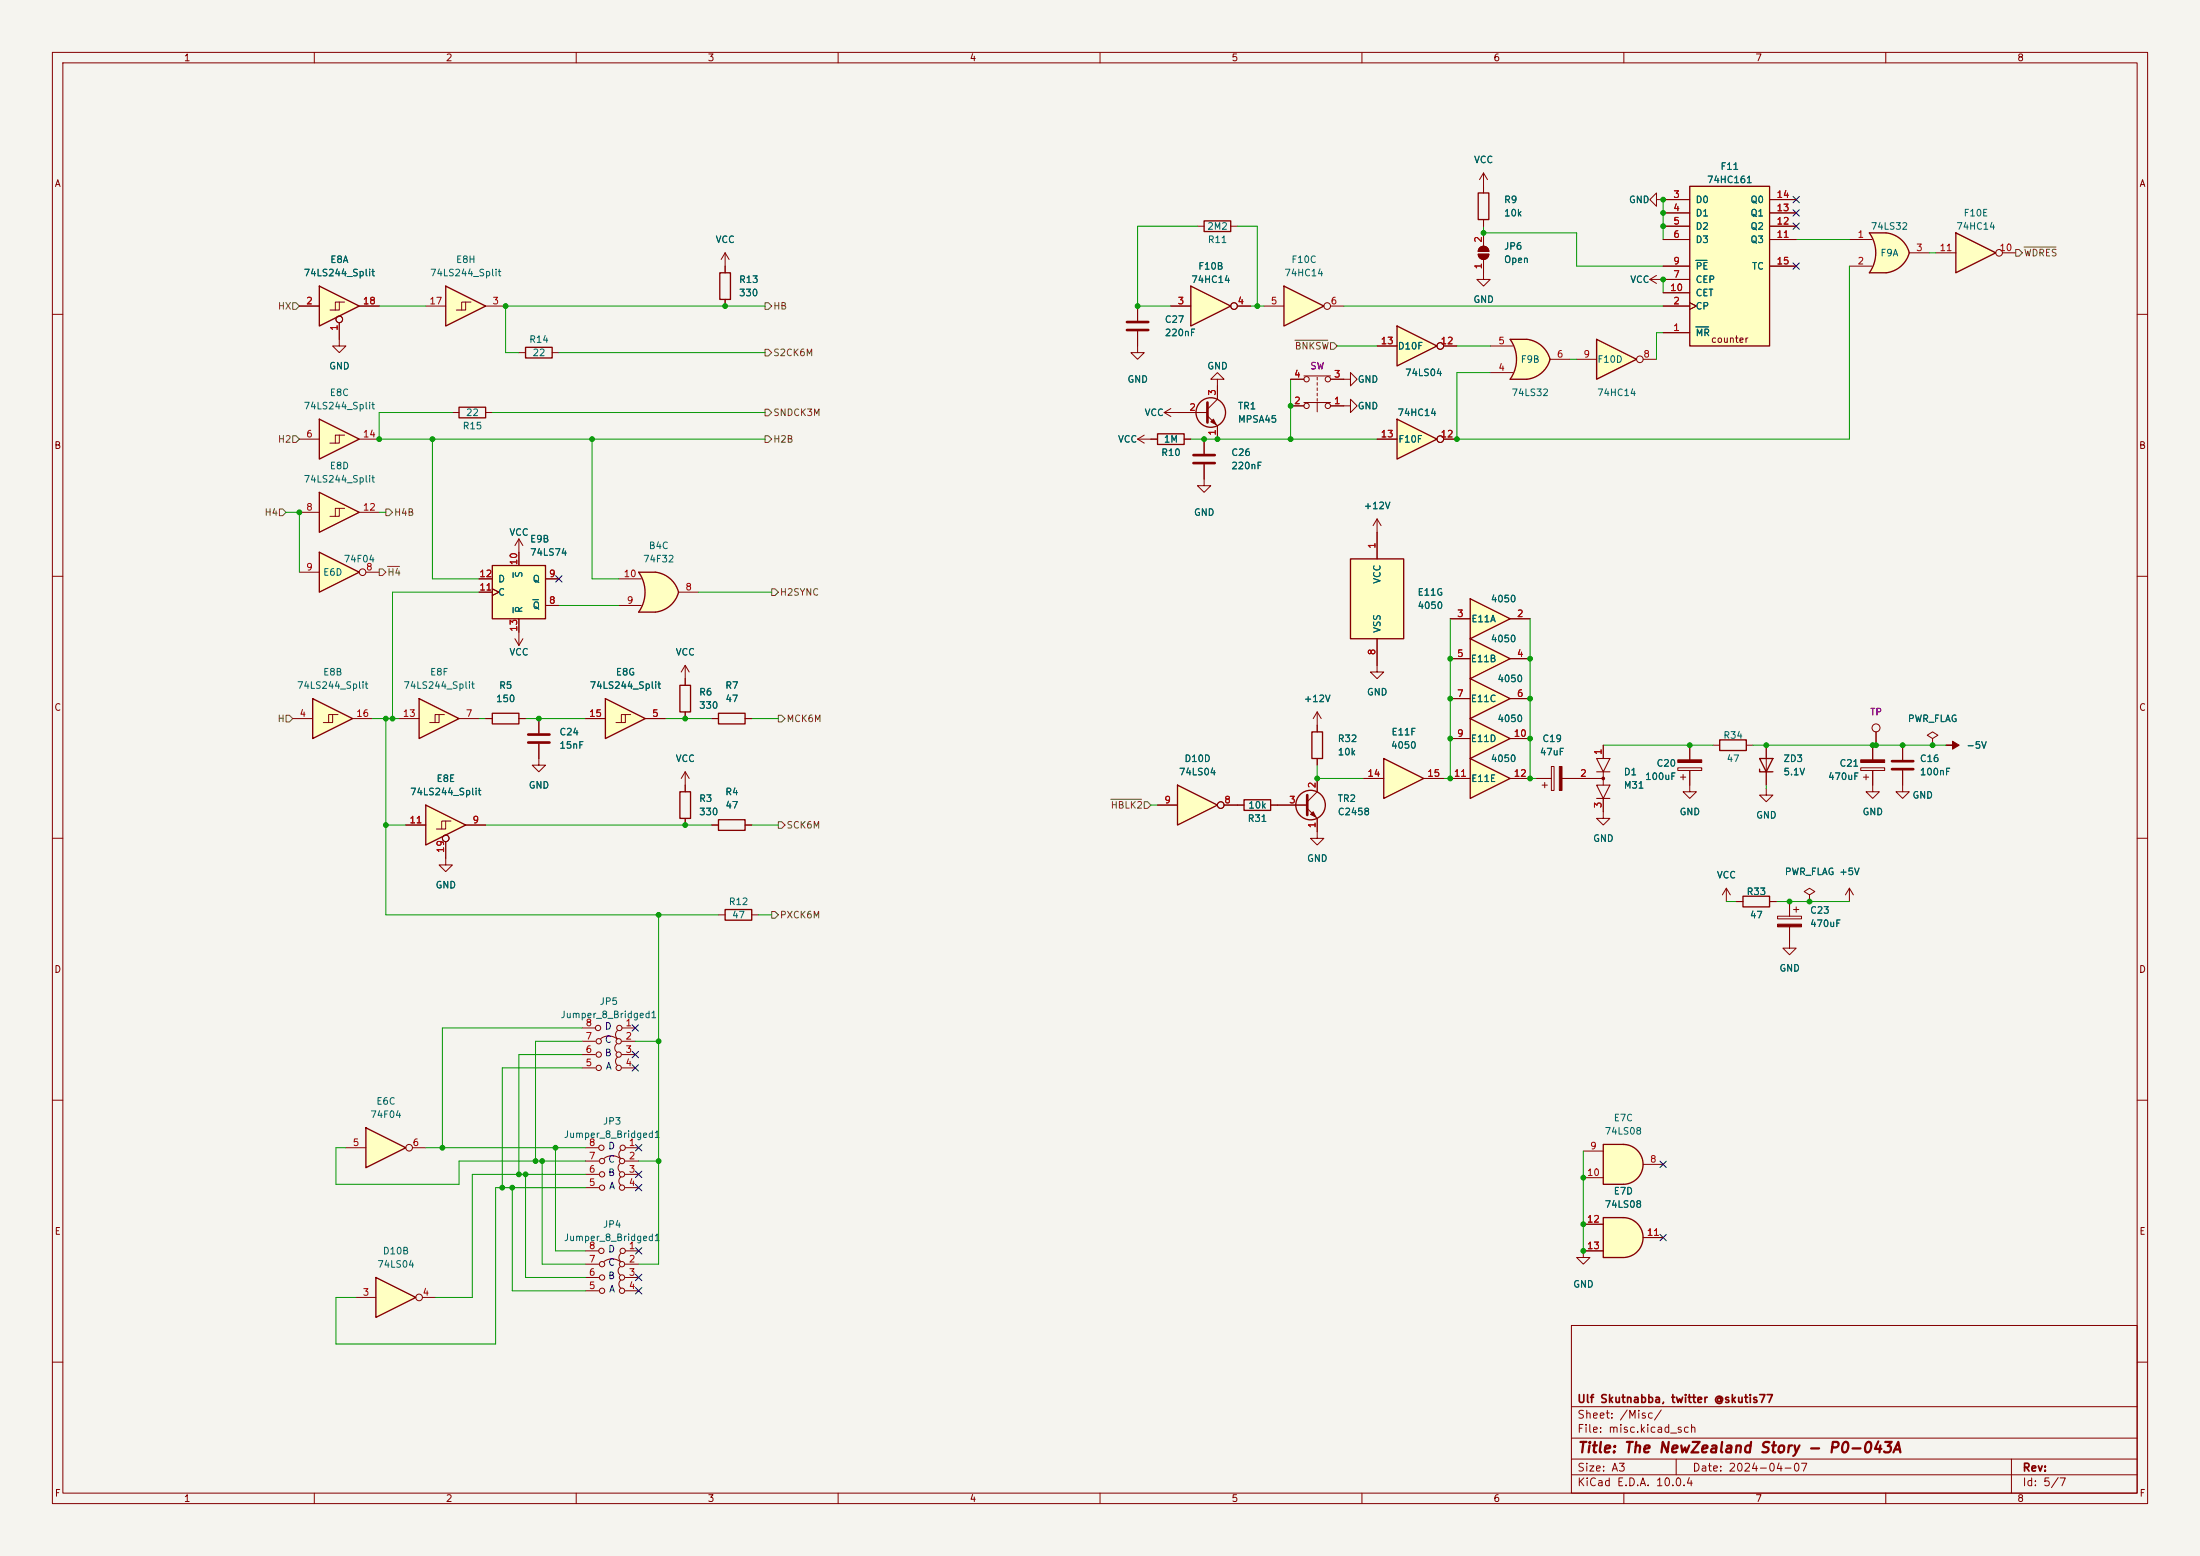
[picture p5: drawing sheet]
<svg xmlns="http://www.w3.org/2000/svg" width="420mm" height="297mm" viewBox="0 0 420 297" stroke-linecap="round" stroke-linejoin="round" font-family="sans-serif">
<path d="M0 0h420v297h-420z" fill="#f5f4ef" stroke="#f5f4ef" stroke-width=".19"/>
<g fill="none" stroke="#840000" stroke-width=".19">
<path d="M10 10h400v277h-400zM12 12h396v273h-396zM60 10v2M110 10v2M160 10v2M210 10v2M260 10v2M310 10v2M360 10v2M10 60h2M408 60h2M10 110h2"/>
<path d="M408 110h2M10 160h2M408 160h2M10 210h2M408 210h2M300 253h108v32h-108zM10 260h2M300 278.5h108M300 274.5h108M300 268.5h108M320 278.5v3M384 278.5v6.5"/>
<path d="M408 260h2M60 285v2M110 285v2M160 285v2M210 285v2M260 285v2M300 281.5h108M310 285v2M360 285v2"/>
</g>
<path d="M309.9 218.4a3.8 3.8 0 0 1 3.8 3.8 3.8 3.8 0 0 1-3.8 3.9z" fill="#ffffc2" stroke="#ffffc2" stroke-width=".19"/>
<path d="M306.1 218.4h3.8v7.7h-3.8z" fill="#ffffc2"/>
<path d="M332.7 171.1h5.1v2h-5.1zM306.1 218.4h3.8a3.8 3.8 0 0 1 3.8 3.8 3.8 3.8 0 0 1-3.8 3.9h-3.8z" fill="none" stroke="#840000" stroke-width=".25"/>
<path d="M331.5 172.1h1.2M337.8 172.1h1.3M302.3 219.7h3.8M302.3 224.8h3.8M313.7 222.2h3.8" fill="none" stroke="#840000" stroke-width=".19"/>
<path d="M280.7 144.8l7.6 3.8-7.6 3.8z" fill="#ffffc2"/>
<path d="M280.7 144.8l7.6 3.8-7.6 3.8z" fill="none" stroke="#840000" stroke-width=".25"/>
<g fill="none" stroke="#840000" stroke-width=".19">
<path d="M276.9 148.6h3.8M288.3 148.6h3.8M111.8 219.1h2.5M118.5 219.6a.98 .98 0 0 0 0 1.5M119.4 219.1h2.5M111.8 221.6h2.5M111.8 224.2h2.5M111.8 226.7h2.5M115.3 221.1a2.54 2.54 0 0 1 3.1 0M118.4 222.1a.98 .98 0 0 0 0 1.6M118.5 224.7a.98 .98 0 0 0 0 1.5M119.4 221.6h2.5"/>
<path d="M119.4 224.2h2.5M119.4 226.7h2.5"/>
<circle cx="114.8" cy="219.1" r=".51"/>
<circle cx="118.9" cy="219.1" r=".51"/>
<circle cx="114.9" cy="224.2" r=".51"/>
<circle cx="114.9" cy="226.7" r=".51"/>
<circle cx="114.9" cy="221.6" r=".51"/>
<circle cx="118.7" cy="221.6" r=".51"/>
<circle cx="118.7" cy="224.2" r=".51"/>
<circle cx="118.7" cy="226.7" r=".51"/>
</g>
<path d="M264.2 144.8l7.6 3.8-7.6 3.8z" fill="#ffffc2"/>
<path d="M250.4 139.7h2.1v5.1h-2.1zM264.2 144.8l7.6 3.8-7.6 3.8z" fill="none" stroke="#840000" stroke-width=".25"/>
<path d="M251.5 135.9l-.8 1.3M251.5 135.9l.7 1.3M251.5 135.9v3.8M262.9 127v1.3h1.3l-1.3 1.2-1.3-1.2h1.3M251.5 144.8v1.3M260.3 148.6h3.9M271.8 148.6h3.8" fill="none" stroke="#840000" stroke-width=".19"/>
<path d="M71.8 243.8l7.6 3.8-7.6 3.9z" fill="#ffffc2"/>
<path d="M71.8 243.8l7.6 3.8-7.6 3.9z" fill="none" stroke="#840000" stroke-width=".25"/>
<g fill="none" stroke="#840000" stroke-width=".19">
<path d="M67.9 247.6h3.9M80.6 247.6h2.6"/>
<circle cx="80" cy="247.6" r=".63"/>
</g>
<path d="M69.8 215.3l7.7 3.8-7.7 3.8z" fill="#ffffc2"/>
<path d="M69.8 215.3l7.7 3.8-7.7 3.8z" fill="none" stroke="#840000" stroke-width=".25"/>
<g fill="none" stroke="#840000" stroke-width=".19">
<path d="M66 219.1h3.8M78.7 219.1h2.6"/>
<circle cx="78.1" cy="219.1" r=".63"/>
</g>
<path d="M257.8 106.7h10.2v15.2h-10.2z" fill="#ffffc2"/>
<path d="M257.8 106.7h10.2v15.2h-10.2z" fill="none" stroke="#840000" stroke-width=".25"/>
<path d="M262.9 99.1v7.6M262.9 99.1l-.8 1.2M262.9 99.1l.8 1.2M262.9 121.9v5.1" fill="none" stroke="#840000" stroke-width=".19"/>
<path d="M280.7 114.3l7.6 3.8-7.6 3.8z" fill="#ffffc2"/>
<path d="M280.7 114.3l7.6 3.8-7.6 3.8z" fill="none" stroke="#840000" stroke-width=".25"/>
<path d="M276.9 118.1h3.8M288.3 118.1h3.8" fill="none" stroke="#840000" stroke-width=".19"/>
<path d="M280.7 121.9l7.6 3.8-7.6 3.8z" fill="#ffffc2"/>
<path d="M280.7 121.9l7.6 3.8-7.6 3.8z" fill="none" stroke="#840000" stroke-width=".25"/>
<g fill="none" stroke="#840000" stroke-width=".19">
<path d="M276.9 125.7h3.8M288.3 125.7h3.8M111.8 238.8h2.5M118.5 239.3a.98 .98 0 0 0 0 1.5M119.4 238.8h2.5M111.8 241.3h2.5M111.8 243.8h2.5M111.8 246.4h2.5M115.3 240.8a2.54 2.54 0 0 1 3.1 0M118.4 241.8a.98 .98 0 0 0 0 1.5M118.5 244.3a.98 .98 0 0 0 0 1.6M119.4 241.3h2.5"/>
<path d="M119.4 243.8h2.5M119.4 246.4h2.5"/>
<circle cx="114.8" cy="238.8" r=".51"/>
<circle cx="118.9" cy="238.8" r=".51"/>
<circle cx="114.9" cy="241.3" r=".51"/>
<circle cx="114.9" cy="246.4" r=".51"/>
<circle cx="114.9" cy="243.8" r=".51"/>
<circle cx="118.7" cy="246.4" r=".51"/>
<circle cx="118.7" cy="241.3" r=".51"/>
<circle cx="118.7" cy="243.8" r=".51"/>
</g>
<path d="M94 108h10.1v10.1h-10.1z" fill="#ffffc2"/>
<g fill="none" stroke="#840000" stroke-width=".25">
<path d="M94 108h10.1v10.1h-10.1z"/>
<circle cx="250.2" cy="153.7" r="2.82"/>
</g>
<path d="M91.4 110.5h2.6M91.4 113h2.6M94 112.4l1.2 .6-1.2 .7M99.1 105.4v2.6M99.1 118.1v5.1M104.1 115.6h2.6M104.1 110.5h2.6M98.3 121.9l.8 1.3M99.8 121.9l-.7 1.3M243.8 153.7h5.8M249.6 154.3l1.9 1.9v3.8h1.2l-1.2 1.3-1.3-1.3h1.3M251.5 148.6v2.5l-1.9 1.9" fill="none" stroke="#840000" stroke-width=".19"/>
<path d="M98 109.3v1M98 116v1M101.7 114.5h1.1" fill="none" stroke="#006464" stroke-width=".19"/>
<path d="M249.6 151.8v3.8" fill="none" stroke="#840000" stroke-width=".51"/>
<path d="M250.2 155.4l.5-.5 .5 1.1z" fill="#840000" stroke="#840000" stroke-width=".19"/>
<path d="M121.9 116.8h3.2M121.9 109.2h3.2" fill="none" stroke="#ffffc2" stroke-width=".19"/>
<g fill="#ffffc2" stroke="#ffffc2" stroke-width=".19">
<path d="M125.1 109.2a5.2 5.2 0 0 1 4.4 3.8l-5 1.4z"/>
<path d="M124.6 111.7l4.9 1.3a5.1 5.1 0 0 1-4.4 3.8z"/>
</g>
<path d="M121.9 109.2h3.2v7.6h-3.2a6.6 6.6 0 0 0 0-7.6z" fill="#ffffc2"/>
<path d="M125.1 109.2h-3.2a6.6 6.6 0 0 1 0 7.6h3.2M125.1 109.2a5.2 5.2 0 0 1 4.4 3.8 5.1 5.1 0 0 1-4.4 3.8" fill="none" stroke="#840000" stroke-width=".25"/>
<path d="M118.1 115.6h4.3M118.1 110.5h4.3M129.5 113h3.8" fill="none" stroke="#840000" stroke-width=".19"/>
<path d="M280.7 137.2l7.6 3.8-7.6 3.8z" fill="#ffffc2"/>
<path d="M280.7 137.2l7.6 3.8-7.6 3.8z" fill="none" stroke="#840000" stroke-width=".25"/>
<path d="M276.9 141h3.8M288.3 141h3.8" fill="none" stroke="#840000" stroke-width=".19"/>
<path d="M280.7 129.5l7.6 3.9-7.6 3.8z" fill="#ffffc2"/>
<path d="M129.8 130.8h2v5.1h-2zM137.2 136.1h5v2.1h-5zM280.7 129.5l7.6 3.9-7.6 3.8z" fill="none" stroke="#840000" stroke-width=".25"/>
<path d="M130.8 127l-.8 1.3M130.8 127l.8 1.3M130.8 127v3.8M130.8 135.9v1.3M135.9 137.2h1.3M142.2 137.2h1.3M276.9 133.4h3.8M288.3 133.4h3.8" fill="none" stroke="#840000" stroke-width=".19"/>
<path d="M356.9 44.5h3.1M356.9 52.1h3.1" fill="none" stroke="#ffffc2" stroke-width=".19"/>
<g fill="#ffffc2" stroke="#ffffc2" stroke-width=".19">
<path d="M359.5 46.9l5 1.4a5.2 5.2 0 0 1-4.4 3.8z"/>
<path d="M360.1 44.5a5.1 5.1 0 0 1 4.4 3.8l-5 1.3z"/>
</g>
<path d="M356.9 44.5h3.1v7.6h-3.1a6.7 6.7 0 0 0 0-7.6z" fill="#ffffc2"/>
<path d="M360 44.5h-3.1a6.6 6.6 0 0 1 0 7.6h3.1M360.1 44.5a5.1 5.1 0 0 1 4.4 3.8 5.2 5.2 0 0 1-4.4 3.8" fill="none" stroke="#840000" stroke-width=".25"/>
<path d="M353.1 45.7h4.3M353.1 50.8h4.3M364.5 48.3h3.8" fill="none" stroke="#840000" stroke-width=".19"/>
<path d="M288.3 72.4h3.2M288.3 64.8h3.2" fill="none" stroke="#ffffc2" stroke-width=".19"/>
<g fill="#ffffc2" stroke="#ffffc2" stroke-width=".19">
<path d="M291.5 64.8a5.2 5.2 0 0 1 4.4 3.8l-5 1.3z"/>
<path d="M290.9 67.3l5 1.3a5.1 5.1 0 0 1-4.4 3.8z"/>
</g>
<path d="M288.3 64.8h3.2v7.6h-3.2a6.6 6.6 0 0 0 0-7.6z" fill="#ffffc2"/>
<path d="M291.5 64.8h-3.2a6.6 6.6 0 0 1 0 7.6h3.2M291.5 64.8a5.2 5.2 0 0 1 4.4 3.8 5.1 5.1 0 0 1-4.4 3.8M129.8 151.1h2v5.1h-2zM137.2 156.5h5v2h-5zM138.4 173.6h5.1v2h-5.1z" fill="none" stroke="#840000" stroke-width=".25"/>
<path d="M284.5 71.1h4.3M284.5 66h4.3M295.9 68.6h3.8M130.8 149.9v1.2M130.8 156.2v1.3M135.9 157.5h1.3M142.2 157.5h1.3M137.2 174.6h1.2M143.5 174.6h1.3" fill="none" stroke="#840000" stroke-width=".19"/>
<path d="M304.8 64.8l7.6 3.8-7.6 3.8z" fill="#ffffc2"/>
<path d="M304.8 64.8l7.6 3.8-7.6 3.8z" fill="none" stroke="#840000" stroke-width=".25"/>
<g fill="none" stroke="#840000" stroke-width=".19">
<path d="M301 68.6h3.8M313.7 68.6h2.5"/>
<circle cx="313.1" cy="68.6" r=".63"/>
</g>
<path d="M322.6 35.6h15.2v30.4h-15.2z" fill="#ffffc2"/>
<path d="M322.6 35.6h15.2v30.4h-15.2z" fill="none" stroke="#840000" stroke-width=".25"/>
<g fill="none" stroke="#840000" stroke-width=".19">
<path d="M317.5 38.1h5.1M337.8 38.1h5.1M317.5 58.4h5.1M317.5 40.6h5.1M317.5 43.2h5.1M317.5 45.7h5.1M317.5 53.3h5.1M317.5 50.8h5.1M317.5 55.9h5.1M322.6 57.8l1.2 .6-1.2 .7M337.8 40.6h5.1M337.8 43.2h5.1"/>
<path d="M337.8 45.7h5.1M337.8 50.8h5.1M317.5 63.5h5.1"/>
</g>
<path d="M323.7 49.7h2.2M323.7 62.4h2.5" fill="none" stroke="#006464" stroke-width=".19"/>
<path d="M266.7 62.2l7.6 3.8-7.6 3.9z" fill="#ffffc2"/>
<path d="M266.7 62.2l7.6 3.8-7.6 3.9z" fill="none" stroke="#840000" stroke-width=".25"/>
<g fill="none" stroke="#840000" stroke-width=".19">
<path d="M256.5 77.5h1.3v-1.3l1.3 1.3-1.3 1.2v-1.2M262.9 66h3.8M275.6 66h2.5"/>
<circle cx="275" cy="66" r=".63"/>
</g>
<path d="M266.7 80l7.6 3.8-7.6 3.8z" fill="#ffffc2"/>
<path d="M266.7 80l7.6 3.8-7.6 3.8z" fill="none" stroke="#840000" stroke-width=".25"/>
<g fill="none" stroke="#840000" stroke-width=".19">
<path d="M246.4 77.5h2.5M246.4 72.4h2.5M248.9 76.8h5.1M248.9 71.8h5.1M251.5 72v.5M251.5 73v.5M251.5 74v.5M251.5 75.1v.5M251.5 76.1v.5M251.5 76.8v1.8M254 77.5h2.5M254 72.4h2.5"/>
<path d="M262.9 83.8h3.8M275.6 83.8h2.5"/>
<circle cx="249.4" cy="77.5" r=".51"/>
<circle cx="249.4" cy="72.4" r=".51"/>
<circle cx="253.5" cy="72.4" r=".51"/>
<circle cx="253.5" cy="77.5" r=".51"/>
<circle cx="275" cy="83.8" r=".63"/>
</g>
<path d="M371.5 142.2h1.2v-.7l1.3 .7-1.3 .8v-.8z" fill="#840000" stroke="#840000" stroke-width=".19"/>
<path d="M80 133.4l7.6 3.8-7.6 3.8z" fill="#ffffc2"/>
<path d="M80 133.4l7.6 3.8-7.6 3.8zM94 136.1h5.1v2.1h-5.1z" fill="none" stroke="#840000" stroke-width=".25"/>
<g fill="none" stroke="#840000" stroke-width=".19">
<path d="M316.2 38.1v-1.3l-1.2 1.3 1.2 1.3v-1.3h1.3M282.2 48.5h2a1.02 1.02 0 0 1-1 1 1.02 1.02 0 0 1-1-1zM282.5 47.3a1.02 1.02 0 0 1 1.1-.2 1.02 1.02 0 0 1 .6 .9h-2zM283.2 49.5v3.8h1.3l-1.3 1.3-1.3-1.3h1.3M283.2 44.5v2.5M315 53.3l1.2 .8M315 53.3h2.5M316.2 52.6l-1.2 .7M76.2 137.2h3.8M83.8 136.4v1.5h-1.8M84.8 136.4h-1.7v1.5M87.6 137.2h3.8"/>
<path d="M92.7 137.2h1.3M99.1 137.2h1.2"/>
</g>
<g fill="#840000" stroke="#840000" stroke-width=".19">
<path d="M282.2 48.5h2a1.02 1.02 0 0 1-1 1 1.02 1.02 0 0 1-1-1z"/>
<path d="M282.5 47.3a1.02 1.02 0 0 1 1.1-.2 1.02 1.02 0 0 1 .6 .9h-2z"/>
</g>
<path d="M81.3 153.7l7.6 3.8-7.6 3.8z" fill="#ffffc2"/>
<path d="M282.2 36.8h2v5.1h-2zM81.3 153.7l7.6 3.8-7.6 3.8z" fill="none" stroke="#840000" stroke-width=".25"/>
<g fill="none" stroke="#840000" stroke-width=".19">
<path d="M283.2 33l-.8 1.3M283.2 33l.8 1.3M283.2 33v3.8M283.2 41.9v1.3M102.9 137.2v2.8M77.5 157.5h3.8M85.1 156.7v1.5h-1.8M86.1 156.7h-1.8v1.5M88.9 157.5h3.8M102.9 142v4.1h1.2l-1.2 1.2-1.3-1.2h1.3M355.2 146.6h4.6v.5h-4.6zM355.7 148.3h1"/>
<path d="M356.2 147.8v1M357.5 142.2v2.8M357.5 147.1v2.8M85.1 160.7v4.4h1.3l-1.3 1.3-1.3-1.3h1.3"/>
<circle cx="85.1" cy="160" r=".63"/>
</g>
<path d="M100.8 140.2h4.1M100.8 141.7h4.1" fill="none" stroke="#840000" stroke-width=".51"/>
<path d="M355.2 145h4.6v.5h-4.6z" fill="#840000" stroke="#840000" stroke-width=".19"/>
<path d="M245.1 54.6l7.6 3.8-7.6 3.8z" fill="#ffffc2"/>
<path d="M245.1 54.6l7.6 3.8-7.6 3.8z" fill="none" stroke="#840000" stroke-width=".25"/>
<g fill="none" stroke="#840000" stroke-width=".19">
<path d="M241.3 58.4h3.8M254 58.4h2.5M256.5 72.4h1.3v-1.3l1.3 1.3-1.3 1.3v-1.3"/>
<circle cx="253.4" cy="58.4" r=".63"/>
</g>
<path d="M115.6 133.4l7.6 3.8-7.6 3.8z" fill="#ffffc2"/>
<path d="M137.4 52.1h2v5.1h-2zM115.6 133.4l7.6 3.8-7.6 3.8zM328.3 141.2h5.1v2.1h-5.1z" fill="none" stroke="#840000" stroke-width=".25"/>
<g fill="none" stroke="#840000" stroke-width=".19">
<path d="M138.4 50.8v1.3M138.4 57.2v1.2M111.8 137.2h3.8M119.4 136.4v1.5h-1.8M120.4 136.4h-1.8v1.5M123.2 137.2h3.8M358.1 139.7v2.5M130.8 147.3l-.8 1.3M130.8 147.3l.8 1.3M130.8 147.3v2.6M327 142.2h1.3M333.4 142.2h1.2"/>
<path d="M363.2 149.9v1.2h-1.3l1.3 1.3 1.3-1.3h-1.3"/>
<circle cx="358.1" cy="138.9" r=".76"/>
</g>
<path d="M85.1 54.6l7.6 3.8-7.6 3.8z" fill="#ffffc2"/>
<path d="M85.1 54.6l7.6 3.8-7.6 3.8z" fill="none" stroke="#840000" stroke-width=".25"/>
<path d="M81.3 58.4h3.8M88.9 57.7v1.5h-1.8M89.9 57.7h-1.8v1.5M92.7 58.4h3.8" fill="none" stroke="#840000" stroke-width=".19"/>
<path d="M373.4 44.5l7.6 3.8-7.6 3.8z" fill="#ffffc2"/>
<path d="M373.4 44.5l7.6 3.8-7.6 3.8z" fill="none" stroke="#840000" stroke-width=".25"/>
<g fill="none" stroke="#840000" stroke-width=".19">
<path d="M369.6 48.3h3.8M382.3 48.3h2.5M64.8 64.8v1.2h1.2l-1.2 1.3-1.3-1.3h1.3M293.4 148.6h2.8M294.4 149.9h1M294.9 149.4v1M296.2 146.3h.5v4.6h-.5zM298.2 148.6h7.9M306.1 152.4v3.8h1.2l-1.2 1.3-1.3-1.3h1.3M306.1 142.2v2.6M306.1 147.3v2.6M320.3 146.6h4.6v.5h-4.6z"/>
<path d="M320.8 148.3h1M321.3 147.8v1M322.6 147.1v4h1.2l-1.2 1.3-1.3-1.3h1.3M322.6 142.2v2.8"/>
<circle cx="381.6" cy="48.3" r=".63"/>
</g>
<g fill="#840000" stroke="#840000" stroke-width=".19">
<path d="M320.3 145h4.6v.5h-4.6z"/>
<path d="M297.7 146.3h.5v4.6h-.5z"/>
<circle cx="306.1" cy="148.6" r=".25"/>
</g>
<path d="M304.8 144.8h2.5l-1.2 2.5zM304.8 147.3h2.5M304.8 149.9h2.5l-1.2 2.5zM304.8 152.4h2.5" fill="none" stroke="#840000" stroke-width=".2"/>
<path d="M61 54.6l7.6 3.8-7.6 3.8z" fill="#ffffc2"/>
<path d="M61 54.6l7.6 3.8-7.6 3.8z" fill="none" stroke="#840000" stroke-width=".25"/>
<g fill="none" stroke="#840000" stroke-width=".19">
<path d="M57.1 58.4h3.9M64.8 57.7v1.5h-1.8M65.8 57.7h-1.8v1.5M68.6 58.4h3.8M64.8 61.6v3.2"/>
<circle cx="64.8" cy="61" r=".63"/>
</g>
<path d="M61 94l7.6 3.8-7.6 3.8z" fill="#ffffc2"/>
<path d="M61 94l7.6 3.8-7.6 3.8zM335.9 146.8v.5h2.6M335.9 144.8h2.6l-1.3 2.5z" fill="none" stroke="#840000" stroke-width=".25"/>
<path d="M57.1 97.8h3.9M64.8 97v1.6h-1.8M65.8 97h-1.8v1.6M68.6 97.8h3.8M337.2 150.5v1.3h1.3l-1.3 1.2-1.3-1.2h1.3M337.2 142.2v7.7" fill="none" stroke="#840000" stroke-width=".19"/>
<path d="M61 105.4l7.6 3.8-7.6 3.8z" fill="#ffffc2"/>
<path d="M61 105.4l7.6 3.8-7.6 3.8z" fill="none" stroke="#840000" stroke-width=".25"/>
<g fill="none" stroke="#840000" stroke-width=".19">
<path d="M57.1 109.2h3.9M69.8 109.2h2.6M357.5 149.9v1.2h1.3l-1.3 1.3-1.3-1.3h1.3"/>
<circle cx="69.2" cy="109.2" r=".63"/>
</g>
<path d="M61 80l7.6 3.8-7.6 3.8z" fill="#ffffc2"/>
<path d="M229.9 42.2h5v2h-5zM87.6 77.7h5.1v2.1h-5.1zM100.3 66.3h5.1v2h-5.1zM61 80l7.6 3.8-7.6 3.8z" fill="none" stroke="#840000" stroke-width=".25"/>
<g fill="none" stroke="#840000" stroke-width=".19">
<path d="M138.4 48.3l-.7 1.2M138.4 48.3l.8 1.2M138.4 48.3v2.5M228.6 43.2h1.3M234.9 43.2h1.3M86.4 78.7h1.2M92.7 78.7h1.3M99.1 67.3h1.2M105.4 67.3h1.3M57.1 83.8h3.9M64.8 83.1v1.5h-1.8M65.8 83.1h-1.8v1.5"/>
<path d="M68.6 83.8h3.8M229.9 88.6v4.1h1.2l-1.2 1.3-1.3-1.3h1.3M229.9 83.8v2.8M99.1 102.9l-.8 1.2M99.1 102.9l.7 1.2M99.1 102.9v2.5M363.2 142.2v2.8M363.2 147.1v2.8M368.9 141l1.1-.7-1.1-.6-1 .6 1 .7v1.2M368.9 142.2h.1M345.4 170.8l1.1-.6-1.1-.7-1 .7 1 .6v1.3M345.4 172.1h.1"/>
</g>
<path d="M227.8 86.9h4.1M227.8 88.4h4.1M361.2 145.3h4.1M361.2 146.8h4.1" fill="none" stroke="#840000" stroke-width=".51"/>
<path d="M227.3 54.6l7.6 3.8-7.6 3.8z" fill="#ffffc2"/>
<path d="M227.3 54.6l7.6 3.8-7.6 3.8z" fill="none" stroke="#840000" stroke-width=".25"/>
<g fill="none" stroke="#840000" stroke-width=".19">
<path d="M223.5 58.4h3.8M236.2 58.4h2.6"/>
<circle cx="235.6" cy="58.4" r=".63"/>
</g>
<path d="M59.7 133.4l7.6 3.8-7.6 3.8z" fill="#ffffc2"/>
<path d="M221 82.8h5.1v2h-5.1zM59.7 133.4l7.6 3.8-7.6 3.8z" fill="none" stroke="#840000" stroke-width=".25"/>
<g fill="none" stroke="#840000" stroke-width=".19">
<path d="M217.2 58.4v2.8M217.2 63.2v4.1h1.2l-1.2 1.3-1.3-1.3h1.3M222.2 78.7l1.3 .8M222.2 78.7h2.6M223.5 78l-1.3 .7M232.4 72.4h1.3l-1.3-1.3-1.3 1.3h1.3v1.3M217.2 83.8l1.2 .8M217.2 83.8h3.8M218.4 83.1l-1.2 .7M226.1 83.8h1.2M55.9 137.2h3.8M63.5 136.4v1.5h-1.8"/>
<path d="M64.5 136.4h-1.8v1.5M67.3 137.2h3.8M329.6 169.5l-.8 1.3M329.6 169.5l.7 1.3M329.6 169.5v2.6M339.3 174.9h4.6v.5h-4.6zM341.6 172.1v2.8M341.6 176.9v2.8M342.4 173.6h1M342.9 173.1v1M111.1 196.2h2.6M111.1 198.8h2.6"/>
<path d="M114.7 198.2a2.54 2.54 0 0 1 3 0M117.7 199.3a.98 .98 0 0 0 0 1.5M117.9 196.7a.98 .98 0 0 0 0 1.6M118.7 196.2h2.6M118.7 198.8h2.6M111.1 201.3h2.6M111.1 203.8h2.6M117.9 201.8a.98 .98 0 0 0 0 1.5M118.7 201.3h2.6M118.7 203.8h2.6"/>
<circle cx="114.2" cy="196.2" r=".51"/>
<circle cx="114.3" cy="198.8" r=".51"/>
<circle cx="118.1" cy="198.8" r=".51"/>
<circle cx="118.2" cy="196.2" r=".51"/>
<circle cx="114.3" cy="201.3" r=".51"/>
<circle cx="114.3" cy="203.8" r=".51"/>
<circle cx="118.1" cy="201.3" r=".51"/>
<circle cx="118.1" cy="203.8" r=".51"/>
</g>
<path d="M215.1 61.5h4.1M215.1 63h4.1" fill="none" stroke="#840000" stroke-width=".51"/>
<path d="M339.3 176.4h4.6v.5h-4.6z" fill="#840000" stroke="#840000" stroke-width=".19"/>
<path d="M309.9 232.4a3.8 3.8 0 0 1 3.8 3.8 3.8 3.8 0 0 1-3.8 3.8z" fill="#ffffc2" stroke="#ffffc2" stroke-width=".19"/>
<path d="M306.1 232.4h3.8v7.6h-3.8z" fill="#ffffc2"/>
<g fill="none" stroke="#840000" stroke-width=".25">
<path d="M237.5 152.7h5.1v2h-5.1zM306.1 232.4h3.8a3.8 3.8 0 0 1 3.8 3.8 3.8 3.8 0 0 1-3.8 3.8h-3.8z"/>
<circle cx="231.1" cy="78.7" r="2.82"/>
</g>
<path d="M224.8 78.7h5.7M230.5 79.4l1.9 1.9v2.5M232.4 73.7v2.5l-1.9 1.9M236.2 153.7h1.3M242.6 153.7h1.2M341.6 179.7v1.3h1.3l-1.3 1.2-1.2-1.2h1.2M353.1 169.5l-.8 1.3M353.1 169.5l.7 1.3M353.1 169.5v2.6M302.3 233.7h3.8M306.1 238.8h-3.8v1.2h1.2l-1.2 1.3-1.3-1.3h1.3M313.7 236.2h3.8" fill="none" stroke="#840000" stroke-width=".19"/>
<path d="M230.5 76.8v3.8" fill="none" stroke="#840000" stroke-width=".51"/>
<path d="M231.1 80.5l.5-.5 .6 1z" fill="#840000" stroke="#840000" stroke-width=".19"/>
<path d="M224.8 149.9l7.6 3.8-7.6 3.8z" fill="#ffffc2"/>
<path d="M224.8 149.9l7.6 3.8-7.6 3.8z" fill="none" stroke="#840000" stroke-width=".25"/>
<g fill="none" stroke="#840000" stroke-width=".19">
<path d="M283.2 35.6v1.2M317.5 38.1h5.1M337.8 38.1h5.1M57.1 58.4h3.9M68.6 58.4h3.8M138.4 50.8v1.3M138.4 57.2v1.2M217.2 58.4v2.8M223.5 58.4h3.8M236.2 58.4h2.6M283.2 41.9v1.3M283.2 44.5v2.5"/>
<path d="M283.2 49.5v2.6M317.5 58.4h5.1M317.5 40.6h5.1M317.5 43.2h5.1M317.5 45.7h5.1M317.5 53.3h5.1M317.5 50.8h5.1M317.5 55.9h5.1M322.6 57.8l1.2 .6-1.2 .7M337.8 40.6h5.1M337.8 43.2h5.1M337.8 45.7h5.1"/>
<path d="M337.8 50.8h5.1M64.8 61.6v3.2M217.2 63.2v2.8M224.8 78.7h5.7M232.4 73.7v2.5M246.4 77.5h2.5M246.4 72.4h2.5M254 77.5h2.5M254 72.4h2.5M262.9 66h3.8M275.6 66h2.5M317.5 63.5h5.1"/>
<path d="M219.7 83.8h1.3M226.1 83.8h1.2M229.9 83.8v2.8M229.9 88.6v2.8M232.4 81.3v2.5M262.9 83.8h3.8M275.6 83.8h2.5M91.4 110.5h2.6M91.4 113h2.6M94 112.4l1.2 .6-1.2 .7M99.1 105.4v2.6M99.1 118.1v2.6"/>
<path d="M104.1 115.6h2.6M104.1 110.5h2.6M262.9 101.6v5.1M276.9 118.1h3.8M288.3 118.1h3.8M92.7 137.2h1.3M99.1 137.2h1.2M102.9 137.2v2.8M111.8 137.2h3.8M123.2 137.2h3.8M130.8 129.5v1.3M130.8 135.9v1.3"/>
<path d="M135.9 137.2h1.3M142.2 137.2h1.3M251.5 138.4v1.3M262.9 121.9v5.1M276.9 125.7h3.8M276.9 133.4h3.8M288.3 125.7h3.8M288.3 133.4h3.8M358.1 139.7v2.5M77.5 157.5h3.8M88.9 157.5h3.8M102.9 142v2.8"/>
<path d="M130.8 149.9v1.2M130.8 156.2v1.3M135.9 157.5h1.3M142.2 157.5h1.3M221 153.7h3.8M233.7 153.7h3.8M242.6 153.7h7M251.5 144.8v1.3M251.5 148.6v2.5M251.5 156.2v2.6M260.3 148.6h3.9M271.8 148.6h3.8"/>
<path d="M276.9 148.6h3.8M276.9 141h3.8M288.3 148.6h3.8M288.3 141h3.8M293.4 148.6h2.8M298.2 148.6h5.3M306.1 142.2v2.6M306.1 152.4v2.5M322.6 142.2v2.8M322.6 147.1v2.8M337.2 142.2v2.6M337.2 147.3v2.6"/>
<path d="M357.5 142.2v2.8M357.5 147.1v2.8M363.2 142.2v2.8M363.2 147.1v2.8M368.9 142.2h.1M85.1 160.7v3.1M331.5 172.1h1.2M337.8 172.1h1.3M341.6 172.1v2.8M341.6 176.9v2.8M345.4 172.1h.1M302.3 233.7h3.8"/>
<path d="M302.3 238.8h3.8M313.7 236.2h3.8"/>
<circle cx="235.6" cy="58.4" r=".63"/>
<circle cx="64.8" cy="61" r=".63"/>
<circle cx="275" cy="66" r=".63"/>
<circle cx="275" cy="83.8" r=".63"/>
<circle cx="233" cy="153.7" r=".63"/>
<circle cx="85.1" cy="160" r=".63"/>
</g>
<g fill="none" stroke="#725600" stroke-width=".19">
<path d="M55.9 57.8h.6l.6 .6-.6 .7h-.6zM146 57.8h.7l.6 .6-.6 .7h-.7zM384.8 47.6h.6l.7 .7-.7 .6h-.6zM386.4 47.2h6.1M146 78.1h.7l.6 .6-.6 .7h-.7zM146 66.7h.7l.6 .6-.6 .6h-.7zM247.2 64.9h6.3M254 65.4h.6l.7 .6-.7 .7h-.6zM53.3 97.2h.7l.6 .6-.6 .6h-.7zM55.9 83.2h.6l.6 .6-.6 .7h-.6zM73.7 97.2h.6l.6 .6-.6 .6h-.6zM146 83.2h.7l.6 .6-.6 .7h-.7z"/>
<path d="M72.4 108.6h.6l.7 .6-.7 .7h-.6zM74 108.1h2.3M147.3 112.4h.7l.6 .6-.6 .7h-.7zM54.6 136.5h.6l.7 .7-.7 .6h-.6zM148.6 136.5h.6l.7 .7-.7 .6h-.6zM148.6 156.8h.6l.7 .7-.7 .6h-.6zM212.1 152.6h5.8M218.4 153h.7l.6 .7-.6 .6h-.7zM147.3 174h.7l.6 .6-.6 .7h-.7z"/>
</g>
<g fill="none" stroke="#009600" stroke-width=".19">
<path d="M317.5 38.1v7.6M72.4 58.4h8.9M146 58.4h-49.5v8.9h2.6M228.6 43.2h-11.4v15.2h6.3M236.2 43.2h3.8v15.2M238.8 58.4h2.5M256.5 58.4h61M283.2 43.2v1.3h17.8v6.3h16.5M317.5 53.3v2.6M342.9 45.7h10.2M353.1 50.8v33h-75v-12.7h6.4M368.3 48.3h1.3"/>
<path d="M86.4 78.7h-14v5.1h73.6M94 78.7h52M106.7 67.3h39.3M246.4 72.4v11.4M255.3 66h7.6M278.1 66h6.4M299.7 68.6h1.3M317.5 63.5h-1.3v5.1M54.6 97.8h2.5v11.4M72.4 97.8h1.3M82.5 83.8v26.7h8.9M113 83.8v26.7h5.1"/>
<path d="M227.3 83.8h35.6M91.4 113h-16.5v24.2M106.7 115.6h11.4M133.3 113h14M276.9 118.1v30.5h-1.3M292.1 118.1v30.5h1.3M71.1 137.2h5.1M73.7 137.2v37.4h63.5M91.4 137.2h1.3M100.3 137.2h11.5M127 137.2h8.9M143.5 137.2h5.1"/>
<path d="M73.7 157.5h3.8M92.7 157.5h43.2M143.5 157.5h5.1M219.7 153.7h1.3M251.5 146.1v2.5h8.8M306.1 142.2h20.9M334.6 142.2h36.9M337.2 149.9v.6M125.7 174.6v66.7h-3.8M144.8 174.6h2.5M329.6 172.1h1.9M339.1 172.1h14"/>
<path d="M111.1 198.8h-8.9v22.8M111.1 196.2h-26.6v22.9M121.3 198.8h4.4M66 219.1h-1.9v7h23.5v-4.5h24.2M81.3 219.1h30.5M106 219.1v19.7h5.8M111.1 201.3h-12v22.9M111.1 203.8h-15.2v22.9M302.3 219.7v19.1M97.8 226.7v19.7h14M100.3 224.2v19.6h11.5M103.5 221.6v19.7h8.3"/>
<path d="M111.8 224.2h-21.6v23.4h-7M111.8 226.7h-17.2v29.8h-30.5v-8.9h3.8M121.9 221.6h3.8"/>
</g>
<g fill="none" stroke="#000084" stroke-width=".19">
<path d="M342.3 37.5l1.2 1.2M343.5 37.5l-1.2 1.2M342.3 42.6l1.2 1.2M342.3 40l1.2 1.2M342.3 50.2l1.2 1.2M343.5 42.6l-1.2 1.2M343.5 40l-1.2 1.2M343.5 50.2l-1.2 1.2M106.1 109.9l1.2 1.2M107.3 109.9l-1.2 1.2M120.7 195.6l1.2 1.2M121.9 195.6l-1.2 1.2"/>
<path d="M120.7 200.7l1.2 1.2M120.7 203.2l1.2 1.2M121.3 218.5l1.2 1.2M121.9 200.7l-1.2 1.2M121.9 203.2l-1.2 1.2M122.5 218.5l-1.2 1.2M121.3 238.2l1.2 1.2M121.3 226.1l1.2 1.2M121.3 223.5l1.2 1.3M122.5 238.2l-1.2 1.2M122.5 226.1l-1.2 1.2M122.5 223.5l-1.2 1.3"/>
<path d="M316.9 235.6l1.2 1.2M316.9 221.6l1.2 1.3M318.1 235.6l-1.2 1.2M318.1 221.6l-1.2 1.3M121.3 243.2l1.2 1.2M121.3 245.8l1.2 1.2M122.5 243.2l-1.2 1.2M122.5 245.8l-1.2 1.2"/>
</g>
<path d="M323.7 49.7h2.2M323.7 62.4h2.5M98 109.3v1M98 116v1M101.7 114.5h1.1" fill="none" stroke="#006464" stroke-width=".19"/>
<g fill="#009600" stroke="#009600" stroke-width=".19">
<circle cx="276.9" cy="148.6" r=".46"/>
<circle cx="292.1" cy="148.6" r=".46"/>
<circle cx="276.9" cy="141" r=".46"/>
<circle cx="276.9" cy="125.7" r=".46"/>
<circle cx="292.1" cy="125.7" r=".46"/>
<circle cx="251.5" cy="148.6" r=".46"/>
<circle cx="292.1" cy="133.4" r=".46"/>
<circle cx="278.1" cy="83.8" r=".46"/>
<circle cx="317.5" cy="53.3" r=".46"/>
<circle cx="283.2" cy="44.5" r=".46"/>
<circle cx="322.6" cy="142.2" r=".46"/>
<circle cx="357.5" cy="142.2" r=".46"/>
<circle cx="292.1" cy="141" r=".46"/>
<circle cx="276.9" cy="133.4" r=".46"/>
<circle cx="337.2" cy="142.2" r=".46"/>
<circle cx="358.1" cy="142.2" r=".46"/>
<circle cx="130.8" cy="137.2" r=".46"/>
<circle cx="138.4" cy="58.4" r=".46"/>
<circle cx="217.2" cy="58.4" r=".46"/>
<circle cx="229.9" cy="83.8" r=".46"/>
<circle cx="246.4" cy="77.5" r=".46"/>
<circle cx="240" cy="58.4" r=".46"/>
<circle cx="246.4" cy="83.8" r=".46"/>
<circle cx="232.4" cy="83.8" r=".46"/>
<circle cx="363.2" cy="142.2" r=".46"/>
<circle cx="317.5" cy="40.6" r=".46"/>
<circle cx="317.5" cy="38.1" r=".46"/>
<circle cx="317.5" cy="43.2" r=".46"/>
<circle cx="368.9" cy="142.2" r=".46"/>
<circle cx="341.6" cy="172.1" r=".46"/>
<circle cx="302.3" cy="233.7" r=".46"/>
<circle cx="302.3" cy="238.8" r=".46"/>
<circle cx="302.3" cy="224.8" r=".46"/>
<circle cx="345.4" cy="172.1" r=".46"/>
<circle cx="74.9" cy="137.2" r=".46"/>
<circle cx="73.7" cy="137.2" r=".46"/>
<circle cx="72.4" cy="83.8" r=".46"/>
<circle cx="82.5" cy="83.8" r=".46"/>
<circle cx="57.1" cy="97.8" r=".46"/>
<circle cx="96.5" cy="58.4" r=".46"/>
<circle cx="113" cy="83.8" r=".46"/>
<circle cx="130.8" cy="157.5" r=".46"/>
<circle cx="73.7" cy="157.5" r=".46"/>
<circle cx="102.9" cy="137.2" r=".46"/>
<circle cx="102.2" cy="221.6" r=".46"/>
<circle cx="125.7" cy="221.6" r=".46"/>
<circle cx="97.8" cy="226.7" r=".46"/>
<circle cx="103.5" cy="221.6" r=".46"/>
<circle cx="95.9" cy="226.7" r=".46"/>
<circle cx="99.1" cy="224.2" r=".46"/>
<circle cx="100.3" cy="224.2" r=".46"/>
<circle cx="84.5" cy="219.1" r=".46"/>
<circle cx="125.7" cy="174.6" r=".46"/>
<circle cx="106" cy="219.1" r=".46"/>
<circle cx="125.7" cy="198.8" r=".46"/>
</g>
<text font-size="2" fill="#840000" x="301" y="277.8">Title: The NewZealand Story - P0-043A</text>
<g font-size="1.5" fill="#840000">
<text x="301" y="268.1">Ulf Skutnabba, twitter @skutis77</text>
<text x="301" y="273.8">File: misc.kicad_sch</text>
<text x="301" y="271.1">Sheet: /Misc/</text>
<text x="301" y="281.2">Size: A3</text>
<text x="323" y="281.2">Date: 2024-04-07</text>
<text x="386" y="281.2">Rev:</text>
<text x="301" y="284">KiCad E.D.A. 10.0.4</text>
<text x="386" y="284">Id: 5/7</text>
</g>
<g font-size="1.3" fill="#840000">
<text x="35" y="12">1</text>
<text x="85" y="12">2</text>
<text x="135" y="12">3</text>
<text x="185" y="12">4</text>
<text x="235" y="12">5</text>
<text x="285" y="12">6</text>
<text x="335" y="12">7</text>
<text x="385" y="12">8</text>
<text x="10.3" y="36">A</text>
<text x="408.3" y="36">A</text>
<text x="326.5" y="65.7">counter</text>
<text x="10.3" y="86">B</text>
<text x="408.2" y="86">B</text>
<text x="10.3" y="136">C</text>
<text x="408.2" y="136">C</text>
<text x="10.3" y="186">D</text>
<text x="408.2" y="186">D</text>
<text x="10.3" y="236">E</text>
<text x="408.3" y="236">E</text>
<text x="10.3" y="286">F</text>
<text x="35" y="287">1</text>
<text x="85" y="287">2</text>
<text x="135" y="287">3</text>
<text x="185" y="287">4</text>
<text x="235" y="287">5</text>
<text x="285" y="287">6</text>
<text x="335" y="287">7</text>
<text x="385" y="287">8</text>
<text x="408.3" y="286">F</text>
</g>
<g font-size="1.3" fill="#006464">
<text x="281.3" y="31.5">VCC</text>
<text x="325.8" y="35.3">74HC161</text>
<text x="328.3" y="32.7">F11</text>
<text x="287" y="39.1">R9</text>
<text x="287" y="41.6">10k</text>
<text x="310.9" y="39.1">GND</text>
<text x="323.6" y="39.1">D0</text>
<text x="323.6" y="41.6">D1</text>
<text x="334.1" y="41.6">Q1</text>
<text x="334.1" y="39.1">Q0</text>
<text x="374.8" y="41.6">F10E</text>
<text x="136.5" y="46.7">VCC</text>
<text x="230.4" y="44.2">2M2</text>
<text x="230.5" y="46.7">R11</text>
<text x="287" y="48">JP6</text>
<text x="323.6" y="44.2">D2</text>
<text x="323.6" y="46.7">D3</text>
<text x="334.1" y="46.7">Q3</text>
<text x="334.1" y="44.2">Q2</text>
<text x="357" y="44.2">74LS32</text>
<text x="373.4" y="44.2">74HC14</text>
<text x="57.9" y="53">74LS244_Split</text>
<text x="62.9" y="50.5">E8A</text>
<text x="82" y="53">74LS244_Split</text>
<text x="87" y="50.5">E8H</text>
<text x="228.6" y="51.8">F10B</text>
<text x="245.1" y="53">74HC14</text>
<text x="246.4" y="50.5">F10C</text>
<text x="287" y="50.5">Open</text>
<text x="323.6" y="51.8">PE</text>
<text x="334.4" y="51.8">TC</text>
<text x="358.9" y="49.2">F9A</text>
<text x="141" y="56.9">330</text>
<text x="141" y="54.3">R13</text>
<text x="227.3" y="54.3">74HC14</text>
<text x="281.2" y="58.1">GND</text>
<text x="311.1" y="54.3">VCC</text>
<text x="323.6" y="59.4">CP</text>
<text x="323.6" y="54.3">CEP</text>
<text x="323.6" y="56.9">CET</text>
<text x="100.9" y="65.7">R14</text>
<text x="222.3" y="64.5">220nF</text>
<text x="222.3" y="61.9">C27</text>
<text x="323.6" y="64.5">MR</text>
<text x="62.7" y="70.8">GND</text>
<text x="101.6" y="68.3">22</text>
<text x="230.4" y="70.8">GND</text>
<text x="266.7" y="67">D10F</text>
<text x="290.2" y="69.6">F9B</text>
<text x="304.8" y="69.6">F10D</text>
<text x="62.9" y="75.9">E8C</text>
<text x="215.1" y="73.4">GND</text>
<text x="259.1" y="73.4">GND</text>
<text x="268.1" y="72.1">74LS04</text>
<text x="288.5" y="75.9">74LS32</text>
<text x="304.8" y="75.9">74HC14</text>
<text x="57.9" y="78.4">74LS244_Split</text>
<text x="88.2" y="82.3">R15</text>
<text x="88.9" y="79.7">22</text>
<text x="218.4" y="79.7">VCC</text>
<text x="236.2" y="78.4">TR1</text>
<text x="236.2" y="81">MPSA45</text>
<text x="259.1" y="78.4">GND</text>
<text x="266.7" y="79.7">74HC14</text>
<text x="62.9" y="89.9">E8D</text>
<text x="213.3" y="84.8">VCC</text>
<text x="221.6" y="87.3">R10</text>
<text x="222.1" y="84.8">1M</text>
<text x="235" y="89.9">220nF</text>
<text x="235" y="87.3">C26</text>
<text x="266.8" y="84.8">F10F</text>
<text x="57.9" y="92.4">74LS244_Split</text>
<text x="227.8" y="98.8">GND</text>
<text x="260.2" y="97.5">+12V</text>
<text x="65.5" y="107.7">74F04</text>
<text x="97.1" y="102.6">VCC</text>
<text x="101.1" y="103.8">E9B</text>
<text x="101.1" y="106.4">74LS74</text>
<text x="122.7" y="107.7">74F32</text>
<text x="123.8" y="105.1">B4C</text>
<text x="61.6" y="110.2">E6D</text>
<text x="95" y="111.5">D</text>
<text x="100" y="110.4" transform="rotate(-90 100 110.4)">S</text>
<text x="101.6" y="111.5">Q</text>
<text x="263.9" y="111.5" transform="rotate(-90 263.9 111.5)">VCC</text>
<text x="95" y="114">C</text>
<text x="100" y="117.1" transform="rotate(-90 100 117.1)">R</text>
<text x="101.6" y="116.5">Q</text>
<text x="270.5" y="114">E11G</text>
<text x="270.5" y="116.5">4050</text>
<text x="280.8" y="119.1">E11A</text>
<text x="284.5" y="115.3">4050</text>
<text x="97.1" y="125.4">VCC</text>
<text x="128.9" y="125.4">VCC</text>
<text x="263.9" y="120.9" transform="rotate(-90 263.9 120.9)">VSS</text>
<text x="284.5" y="122.9">4050</text>
<text x="56.6" y="131.8">74LS244_Split</text>
<text x="61.6" y="129.2">E8B</text>
<text x="76.9" y="131.8">74LS244_Split</text>
<text x="82" y="129.2">E8F</text>
<text x="95.2" y="131.8">R5</text>
<text x="112.5" y="131.8">74LS244_Split</text>
<text x="117.5" y="129.2">E8G</text>
<text x="138.4" y="131.8">R7</text>
<text x="280.7" y="126.7">E11B</text>
<text x="285.8" y="130.5">4050</text>
<text x="94.6" y="134.3">150</text>
<text x="133.4" y="133.1">R6</text>
<text x="133.4" y="135.6">330</text>
<text x="138.4" y="134.3">47</text>
<text x="248.8" y="134.3">+12V</text>
<text x="260.9" y="133.1">GND</text>
<text x="280.7" y="134.3">E11C</text>
<text x="106.7" y="140.7">C24</text>
<text x="106.7" y="143.2">15nF</text>
<text x="255.3" y="141.9">R32</text>
<text x="265.4" y="143.2">4050</text>
<text x="265.5" y="140.7">E11F</text>
<text x="280.7" y="141.9">E11D</text>
<text x="285.8" y="138.1">4050</text>
<text x="294.3" y="141.9">C19</text>
<text x="328.9" y="141.3">R34</text>
<text x="364.1" y="138.1">PWR_FLAG</text>
<text x="375.3" y="143.2">-5V</text>
<text x="83.2" y="149.6">E8E</text>
<text x="128.9" y="145.8">VCC</text>
<text x="225" y="148.3">74LS04</text>
<text x="226" y="145.8">D10D</text>
<text x="255.3" y="144.5">10k</text>
<text x="280.7" y="149.6">E11E</text>
<text x="284.5" y="145.8">4050</text>
<text x="293.9" y="144.5">47uF</text>
<text x="309.9" y="148.3">D1</text>
<text x="314" y="149.2">100uF</text>
<text x="316.1" y="146.6">C20</text>
<text x="329.5" y="145.8">47</text>
<text x="340.4" y="145.8">ZD3</text>
<text x="340.4" y="148.3">5.1V</text>
<text x="348.9" y="149.2">470uF</text>
<text x="351.1" y="146.6">C21</text>
<text x="366.4" y="148.3">100nF</text>
<text x="366.4" y="145.8">C16</text>
<text x="78.2" y="152.1">74LS244_Split</text>
<text x="100.8" y="150.8">GND</text>
<text x="133.4" y="153.4">R3</text>
<text x="133.4" y="155.9">330</text>
<text x="138.4" y="152.1">R4</text>
<text x="138.4" y="154.6">47</text>
<text x="238.2" y="154.6">10k</text>
<text x="255.3" y="153.4">TR2</text>
<text x="255.3" y="155.9">C2458</text>
<text x="309.9" y="150.8">M31</text>
<text x="320.5" y="155.9">GND</text>
<text x="355.5" y="155.9">GND</text>
<text x="365" y="152.7">GND</text>
<text x="238.1" y="157.2">R31</text>
<text x="304" y="161">GND</text>
<text x="335.1" y="156.5">GND</text>
<text x="249.4" y="164.8">GND</text>
<text x="327.6" y="168">VCC</text>
<text x="340.6" y="167.3">PWR_FLAG +5V</text>
<text x="83.1" y="169.9">GND</text>
<text x="139" y="173.1">R12</text>
<text x="333.3" y="171.2">R33</text>
<text x="139.7" y="175.6">47</text>
<text x="334" y="175.6">47</text>
<text x="345.4" y="177.2">470uF</text>
<text x="345.4" y="174.7">C23</text>
<text x="339.6" y="185.8">GND</text>
<text x="106.9" y="194.6">Jumper_8_Bridged1</text>
<text x="114.4" y="192.1">JP5</text>
<text x="70.6" y="213.7">74F04</text>
<text x="71.7" y="211.2">E6C</text>
<text x="115" y="215">JP3</text>
<text x="308" y="214.3">E7C</text>
<text x="107.5" y="217.5">Jumper_8_Bridged1</text>
<text x="306.2" y="216.9">74LS08</text>
<text x="306.2" y="230.8">74LS08</text>
<text x="308" y="228.3">E7D</text>
<text x="73" y="239.7">D10B</text>
<text x="107.5" y="237.2">Jumper_8_Bridged1</text>
<text x="115" y="234.7">JP4</text>
<text x="71.9" y="242.3">74LS04</text>
<text x="300.2" y="246.1">GND</text>
</g>
<g font-size="1.3" fill="#a90000">
<text x="319.3" y="38.1">3</text>
<text x="319.3" y="40.6">4</text>
<text x="339" y="40.6">13</text>
<text x="339" y="38.1">14</text>
<text x="283.2" y="46.4" transform="rotate(-90 283.2 46.4)">2</text>
<text x="319.3" y="43.2">5</text>
<text x="319.3" y="45.7">6</text>
<text x="339" y="45.7">11</text>
<text x="339" y="43.2">12</text>
<text x="354.5" y="45.7">1</text>
<text x="283.2" y="51.5" transform="rotate(-90 283.2 51.5)">1</text>
<text x="319.3" y="53.3">7</text>
<text x="319.3" y="50.8">9</text>
<text x="339" y="50.8">15</text>
<text x="354.5" y="50.8">2</text>
<text x="365.7" y="48.2">3</text>
<text x="370.2" y="48.2">11</text>
<text x="381.6" y="48.2">10</text>
<text x="58.3" y="58.4">2</text>
<text x="69.2" y="58.4">18</text>
<text x="81.9" y="58.4">17</text>
<text x="93.9" y="58.4">3</text>
<text x="224.7" y="58.4">3</text>
<text x="236.1" y="58.4">4</text>
<text x="242.5" y="58.4">5</text>
<text x="253.9" y="58.4">6</text>
<text x="318.7" y="55.9">10</text>
<text x="319.3" y="58.4">2</text>
<text x="64.7" y="63.3" transform="rotate(-90 64.7 63.3)">1</text>
<text x="319.3" y="63.5">1</text>
<text x="263.5" y="66">13</text>
<text x="274.9" y="66">12</text>
<text x="285.9" y="71.1">4</text>
<text x="285.9" y="66">5</text>
<text x="297.1" y="68.6">6</text>
<text x="302.2" y="68.6">9</text>
<text x="313.6" y="68.6">8</text>
<text x="232.4" y="75.6" transform="rotate(-90 232.4 75.6)">3</text>
<text x="246.9" y="77.4">2</text>
<text x="246.9" y="72.4">4</text>
<text x="254.6" y="77.4">1</text>
<text x="254.6" y="72.4">3</text>
<text x="58.3" y="83.8">6</text>
<text x="69.2" y="83.8">14</text>
<text x="226.9" y="78.7">2</text>
<text x="232.4" y="83.3" transform="rotate(-90 232.4 83.3)">1</text>
<text x="263.5" y="83.8">13</text>
<text x="274.9" y="83.8">12</text>
<text x="58.3" y="97.8">8</text>
<text x="69.2" y="97.8">12</text>
<text x="99" y="108" transform="rotate(-90 99 108)">10</text>
<text x="262.9" y="104.8" transform="rotate(-90 262.9 104.8)">1</text>
<text x="58.3" y="109.2">9</text>
<text x="69.8" y="109.2">8</text>
<text x="91.4" y="113">11</text>
<text x="91.4" y="110.5">12</text>
<text x="104.7" y="110.5">9</text>
<text x="119" y="110.5">10</text>
<text x="130.7" y="113">8</text>
<text x="104.7" y="115.5">8</text>
<text x="119.6" y="115.5">9</text>
<text x="278.1" y="118.1">3</text>
<text x="289.5" y="118.1">2</text>
<text x="99" y="120.7" transform="rotate(-90 99 120.7)">13</text>
<text x="262.9" y="125.2" transform="rotate(-90 262.9 125.2)">8</text>
<text x="278.1" y="125.7">5</text>
<text x="289.5" y="125.7">4</text>
<text x="57.1" y="137.1">4</text>
<text x="67.9" y="137.1">16</text>
<text x="76.8" y="137.1">13</text>
<text x="88.8" y="137.1">7</text>
<text x="112.4" y="137.1">15</text>
<text x="124.4" y="137.1">5</text>
<text x="278.1" y="133.3">7</text>
<text x="289.5" y="133.3">6</text>
<text x="278.1" y="140.9">9</text>
<text x="288.9" y="140.9">10</text>
<text x="260.9" y="148.6">14</text>
<text x="272.4" y="148.6">15</text>
<text x="277.5" y="148.6">11</text>
<text x="288.9" y="148.6">12</text>
<text x="301.6" y="148.6">2</text>
<text x="306" y="144.2" transform="rotate(-90 306 144.2)">1</text>
<text x="222.2" y="153.6">9</text>
<text x="233.6" y="153.6">8</text>
<text x="246" y="153.6">3</text>
<text x="251.4" y="150.6" transform="rotate(-90 251.4 150.6)">2</text>
<text x="306" y="154.4" transform="rotate(-90 306 154.4)">3</text>
<text x="78.1" y="157.5">11</text>
<text x="90.1" y="157.5">9</text>
<text x="251.4" y="158.2" transform="rotate(-90 251.4 158.2)">1</text>
<text x="85.1" y="162.9" transform="rotate(-90 85.1 162.9)">19</text>
<text x="111.7" y="196.2">8</text>
<text x="119.3" y="196.2">1</text>
<text x="111.7" y="203.8">5</text>
<text x="111.7" y="201.3">6</text>
<text x="111.7" y="198.7">7</text>
<text x="119.3" y="198.7">2</text>
<text x="119.3" y="201.3">3</text>
<text x="119.3" y="203.8">4</text>
<text x="67.2" y="219">5</text>
<text x="78.7" y="219">6</text>
<text x="112.3" y="221.6">7</text>
<text x="112.3" y="219">8</text>
<text x="119.9" y="219">1</text>
<text x="119.9" y="221.6">2</text>
<text x="303.5" y="219.7">9</text>
<text x="112.3" y="226.7">5</text>
<text x="112.3" y="224.1">6</text>
<text x="119.9" y="224.1">3</text>
<text x="119.9" y="226.7">4</text>
<text x="302.9" y="224.8">10</text>
<text x="314.9" y="222.2">8</text>
<text x="302.9" y="233.7">12</text>
<text x="112.3" y="238.7">8</text>
<text x="119.9" y="238.7">1</text>
<text x="302.9" y="238.7">13</text>
<text x="314.3" y="236.2">11</text>
<text x="112.3" y="243.8">6</text>
<text x="112.3" y="241.3">7</text>
<text x="119.9" y="241.3">2</text>
<text x="119.9" y="243.8">3</text>
<text x="69.1" y="247.6">3</text>
<text x="80.6" y="247.6">4</text>
<text x="112.3" y="246.4">5</text>
<text x="119.9" y="246.4">4</text>
</g>
<g font-size="1.3" fill="#725600">
<text x="386.3" y="49.2">WDRES</text>
<text x="52.9" y="59.4">HX</text>
<text x="147.5" y="59.4">HB</text>
<text x="147.5" y="68.3">S2CK6M</text>
<text x="247.1" y="67">BNKSW</text>
<text x="147.5" y="79.7">SNDCK3M</text>
<text x="52.9" y="84.8">H2</text>
<text x="147.5" y="84.8">H2B</text>
<text x="50.4" y="98.8">H4</text>
<text x="75.1" y="98.8">H4B</text>
<text x="73.9" y="110.2">H4</text>
<text x="148.8" y="114">H2SYNC</text>
<text x="52.9" y="138.1">H</text>
<text x="150.1" y="138.1">MCK6M</text>
<text x="211.9" y="154.6">HBLK2</text>
<text x="150.1" y="158.5">SCK6M</text>
<text x="148.8" y="175.6">PXCK6M</text>
</g>
<g font-size="1.3" fill="#840084">
<text x="250" y="70.8">SW</text>
<text x="356.9" y="136.9">TP</text>
</g>
<g font-size="1.3" fill="#0000c2">
<text x="115.4" y="196.8">D</text>
<text x="115.4" y="201.9">B</text>
<text x="115.4" y="199.4">C</text>
<text x="115.5" y="204.4">A</text>
<text x="116" y="219.7">D</text>
<text x="116" y="224.8">B</text>
<text x="116" y="222.2">C</text>
<text x="116.2" y="227.3">A</text>
<text x="116" y="239.4">D</text>
<text x="116" y="244.5">B</text>
<text x="116" y="241.9">C</text>
<text x="116.2" y="247">A</text>
</g>
</svg>
